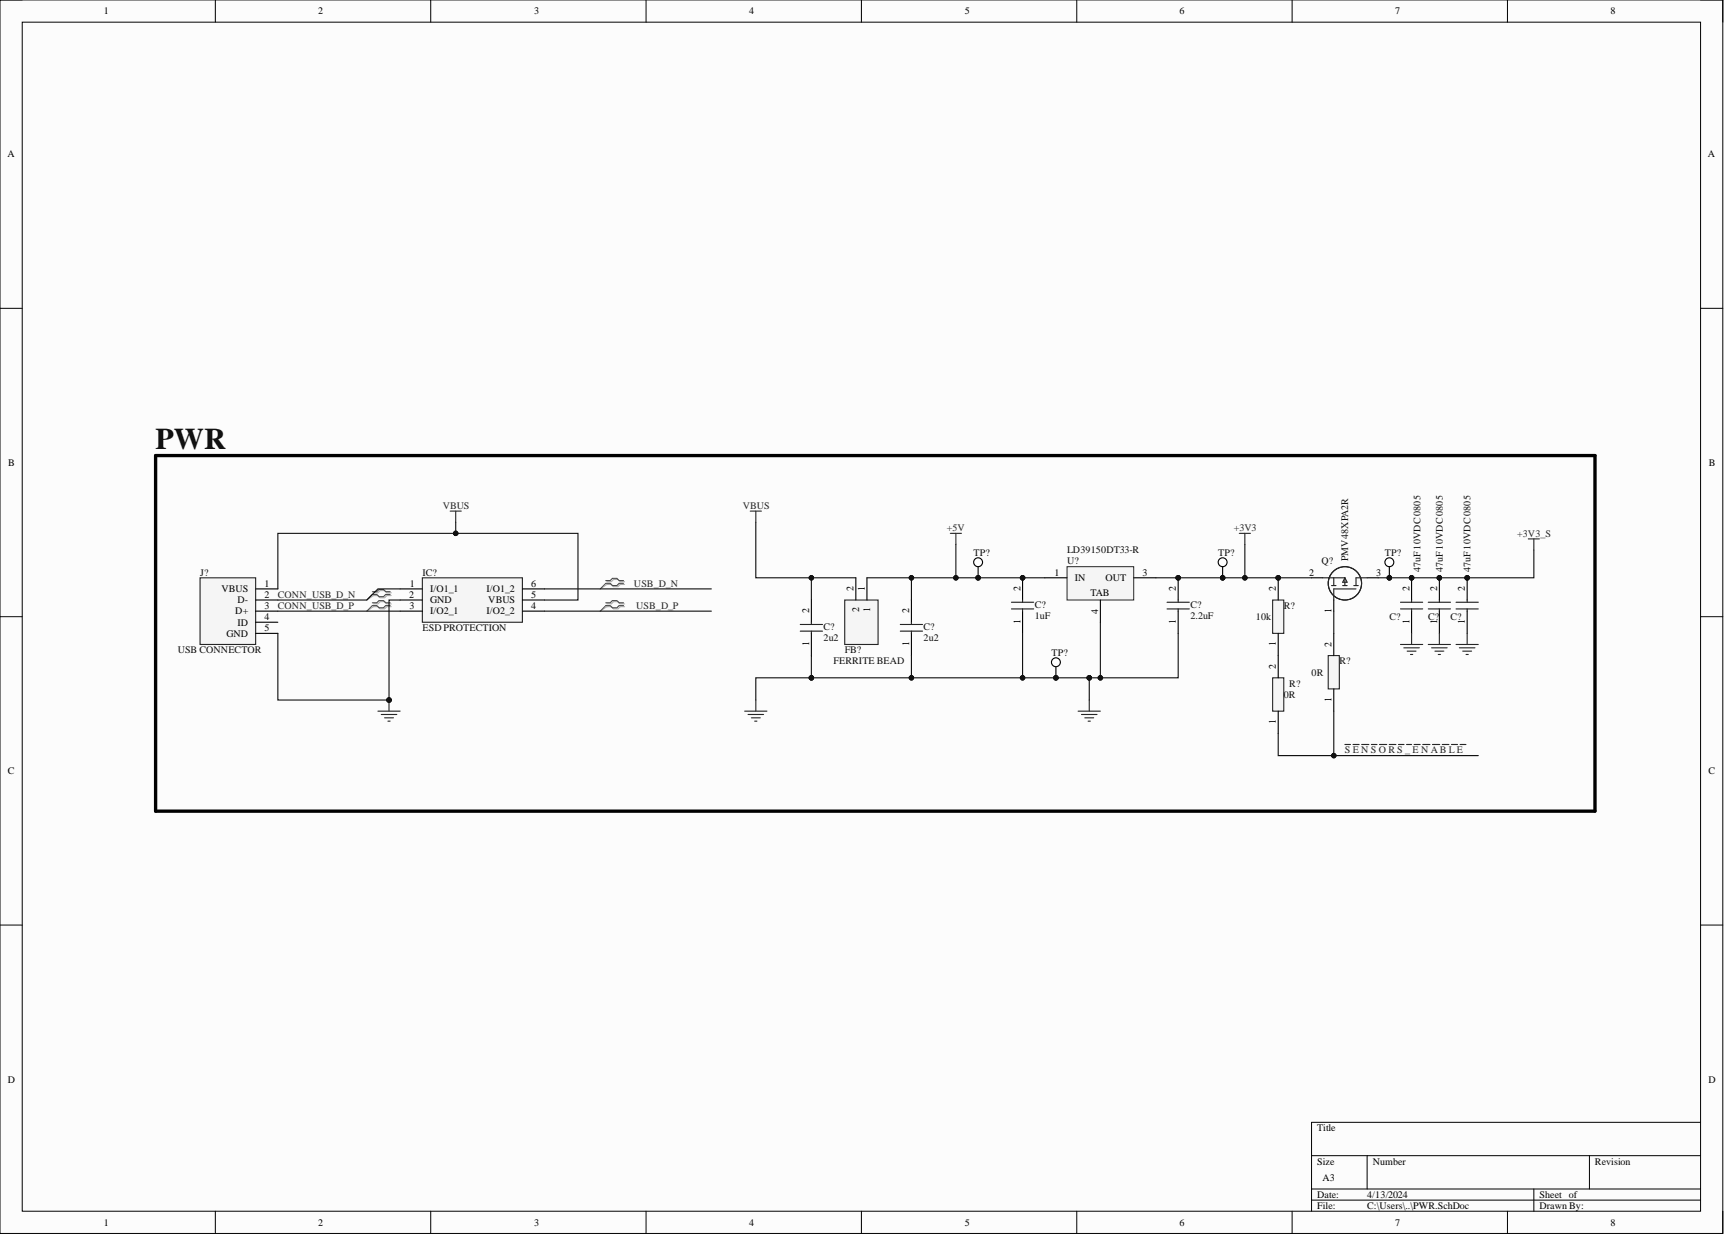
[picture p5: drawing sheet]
<svg xmlns="http://www.w3.org/2000/svg" width="393mm" height="282mm" viewBox="0 0 393 282" stroke-linecap="round" stroke-linejoin="round" font-family="sans-serif">
<path d="M0 0h393.1v281.5h-393.1z" fill-rule="evenodd" fill="#fcfcfc"/>
<path d="M0 0h393.1v281.5h-393.1z" fill="none" stroke="#000" stroke-width=".23"/>
<path d="M5.1 5.1h382.9v271.3h-382.9z" fill-rule="evenodd" fill="#fcfcfc"/>
<g fill="none" stroke="#000" stroke-width=".23">
<path d="M0 0h5.1M49.1 0v5.1M98.3 0v5.1M147.4 0v5.1M196.5 0v5.1M245.7 0v5.1M294.8 0v5.1M343.9 0v5.1M388 0h5.1v5.1M5.1 5.1h382.9v271.3h-382.9zM0 70.4h5.1M388 70.4h5.1"/>
<path d="M0 140.8h5.1M388 140.8h5.1M0 211.1h5.1M388 211.1h5.1M388 256.2h-88.8v20.2M49.1 276.4v5.1M98.3 276.4v5.1M147.4 276.4v5.1M196.5 276.4v5.1M245.7 276.4v5.1M294.8 276.4v5.1M299.2 263.8h88.8"/>
<path d="M299.2 271.4h88.8M299.2 273.9h88.8M311.9 263.8v7.6M343.9 276.4v5.1M350 271.4v5M362.6 263.8v7.6M393.1 276.4v5.1"/>
</g>
<path d="M45.6 131.9h12.7v15.2h-12.7z" fill-rule="evenodd" fill="#f5f5f5"/>
<path d="M45.6 131.9h12.7v15.2h-12.7z" fill="none" stroke="#262626" stroke-width=".25"/>
<path d="M58.3 134.4h5.1M58.3 136.9h5.1M58.3 139.5h5.1M58.3 142h5.1M58.3 144.6h5.1" fill="none" stroke="#000" stroke-width=".25"/>
<path d="M96.4 131.9h22.8v10.1h-22.8z" fill-rule="evenodd" fill="#f5f5f5"/>
<path d="M102.7 116.7h2.5M104 116.7v2.5M96.4 131.9h22.8v10.1h-22.8zM88.8 159.8v2.5M86.2 162.3h5.1M87 163.1h3.5M87.7 163.8h2.1M88.5 164.6h.5" fill="none" stroke="#262626" stroke-width=".25"/>
<path d="M91.3 134.4h5.1M91.3 136.9h5.1M91.3 139.5h5.1M119.2 134.4h5.1M119.2 136.9h5.1M119.2 139.5h5.1" fill="none" stroke="#000" stroke-width=".25"/>
<circle cx="88.8" cy="159.8" r=".51" fill="#0e0e0e"/>
<circle cx="88.8" cy="159.8" r=".51" fill="none" stroke="#0e0e0e" stroke-width=".23"/>
<path d="M85.2 135.3h1l.5-.5h1l.6 .5h1M85.2 135.9h1l.5 .5h1l.6-.5h1" fill="none" stroke="#aeaeae" stroke-width=".25"/>
<path d="M85.2 135.9l-1.5 1" fill="none" stroke="#aeaeae" stroke-width=".23"/>
<path d="M85 135h1l.5-.5h1l.5 .5h1M85 135.7h1l.5 .5h1l.5-.5h1" fill="none" stroke="#4c4c4c" stroke-width=".25"/>
<path d="M85 135.7l-1.3 1.2" fill="none" stroke="#4c4c4c" stroke-width=".23"/>
<path d="M192.7 136.9h7.6v10.2h-7.6z" fill-rule="evenodd" fill="#f5f5f5"/>
<path d="M192.7 136.9h7.6v10.2h-7.6zM216.8 121.7h2.6M218.1 121.7v2.6M282.8 121.7h2.5M284 121.7v2.6M348.7 123h2.5M350 123v2.5M248.5 159.8v2.5M246 162.3h5.1M246.7 163.1h3.6M247.5 163.8h2M248.3 164.6h.5" fill="none" stroke="#262626" stroke-width=".25"/>
<path d="M185.1 136.9v5.1M195.3 131.9v5M197.8 131.9v5M207.9 136.9v5.1M233.3 139.5v5.1M268.8 139.5v5.1M299.2 131.9h2.6M304.3 136.9v2.6M311.9 131.9h2.6M185.1 144.6v5M207.9 144.6v5" fill="none" stroke="#000" stroke-width=".25"/>
<g fill="none" stroke="#1c1c1c" stroke-width=".25">
<path d="M230.8 139h5M233.3 139v.5M266.3 139h5M266.3 137.5h5M268.8 139v.5M301.8 131.9h5.1M303.8 133.6h1M304.3 131.9v1.7M306.3 133.6h1.1M306.9 131.9v1.7M306.9 131.9l.5 1h-1.1zM308.9 133.6h1"/>
<path d="M309.4 134.4h-5.1v2.5M311.9 131.9h-2.5v1.7M182.6 144h5.1M182.6 142.5h5.1M185.1 142v.5M185.1 144v.6M205.4 144h5.1M205.4 142.5h5.1M207.9 142v.5M207.9 144v.6"/>
<circle cx="306.9" cy="133.1" r="3.8"/>
</g>
<path d="M290.4 136.9h2.5v7.7h-2.5z" fill-rule="evenodd" fill="#f5f5f5"/>
<g fill="none" stroke="#262626" stroke-width=".25">
<path d="M171.2 116.7h2.5M172.4 116.7v2.5M290.4 136.9h2.5v7.7h-2.5zM172.4 159.8v2.5M169.9 162.3h5.1M170.7 163.1h3.5M171.4 163.8h2.1M172.2 164.6h.5M306.9 169.9h1.2M308.7 169.9h1.4M310.7 169.9h1.6M312.9 169.9h1.3"/>
<path d="M314.7 169.9h1.7M317 169.9h1.5M319.1 169.9h1.2M320.9 169.9h1.2M322.6 169.9h1.4M324.6 169.9h1.7M326.8 169.9h1.7M329.1 169.9h1.5M331.2 169.9h1.4M333.1 169.9h1.4"/>
</g>
<path d="M291.6 144.6v5" fill="none" stroke="#000" stroke-width=".25"/>
<path d="M35.5 104h328.4v81.1h-328.4z" fill="none" stroke="#000" stroke-width=".76"/>
<path d="M303 149.6h2.6v7.6h-2.6z" fill-rule="evenodd" fill="#f5f5f5"/>
<path d="M303 149.6h2.6v7.6h-2.6z" fill="none" stroke="#262626" stroke-width=".25"/>
<path d="M304.3 144.6v5M304.3 157.2v5.1" fill="none" stroke="#000" stroke-width=".25"/>
<path d="M290.4 154.7h2.5v7.6h-2.5z" fill-rule="evenodd" fill="#f5f5f5"/>
<path d="M290.4 154.7h2.5v7.6h-2.5z" fill="none" stroke="#262626" stroke-width=".25"/>
<path d="M291.6 149.6v5.1M291.6 162.3v5.1" fill="none" stroke="#000" stroke-width=".25"/>
<path d="M243.5 129.3h15.2v7.6h-15.2z" fill-rule="evenodd" fill="#f5f5f5"/>
<path d="M243.5 129.3h15.2v7.6h-15.2z" fill="none" stroke="#262626" stroke-width=".23"/>
<path d="M238.4 131.9h5.1M251.1 136.9v5.1M258.7 131.9h5" fill="none" stroke="#000" stroke-width=".25"/>
<circle cx="223.2" cy="128.3" r="1.01" fill="#fefefe"/>
<circle cx="223.2" cy="128.3" r="1.01" fill="none" stroke="#000" stroke-width=".25"/>
<circle cx="240.9" cy="151.1" r="1.01" fill="#fefefe"/>
<circle cx="240.9" cy="151.1" r="1.01" fill="none" stroke="#000" stroke-width=".25"/>
<circle cx="279" cy="128.3" r="1.01" fill="#fefefe"/>
<circle cx="279" cy="128.3" r="1.01" fill="none" stroke="#000" stroke-width=".25"/>
<circle cx="317" cy="128.3" r="1.01" fill="#fefefe"/>
<g fill="none" stroke="#000" stroke-width=".25">
<path d="M322.1 139.5v5.1M328.4 139.5v5.1M334.7 139.5v5.1"/>
<circle cx="317" cy="128.3" r="1.01"/>
</g>
<path d="M85.2 137.8h1l.5-.5h1l.6 .5h1M85.2 138.5h1l.5 .5h1l.6-.5h1M138.5 132.8h1l.5-.5h1l.5 .5h1M138.5 133.4h1l.5 .5h1l.5-.5h1M138.5 137.8h1l.5-.5h1l.5 .5h1M138.5 138.5h1l.5 .5h1l.5-.5h1" fill="none" stroke="#aeaeae" stroke-width=".25"/>
<path d="M85.2 138.5l-1.5 1M138.5 133.4l-1.6 1M138.5 138.5l-1.6 1" fill="none" stroke="#aeaeae" stroke-width=".23"/>
<path d="M85 137.6h1l.5-.5h1l.5 .5h1M85 138.2h1l.5 .5h1l.5-.5h1M138.2 132.5h1l.5-.5h1l.6 .5h1M138.2 133.1h1l.5 .5h1l.6-.5h1M138.2 137.6h1l.5-.5h1l.6 .5h1M138.2 138.2h1l.5 .5h1l.6-.5h1" fill="none" stroke="#4c4c4c" stroke-width=".25"/>
<path d="M85 138.2l-1.3 1.3M138.2 133.1l-1.3 1.3M138.2 138.2l-1.3 1.3" fill="none" stroke="#4c4c4c" stroke-width=".23"/>
<g fill="none" stroke="#262626" stroke-width=".25">
<path d="M319.5 147.1h5.1M320.3 147.9h3.5M321.1 148.6h2M321.8 149.4h.5M322.1 144.6v2.5M325.9 147.1h5M326.6 147.9h3.6M327.4 148.6h2M328.2 149.4h.5M328.4 144.6v2.5M332.2 147.1h5.1M333 147.9h3.5"/>
<path d="M333.7 148.6h2.1M334.5 149.4h.5M334.7 144.6v2.5"/>
</g>
<path d="M319.5 139h5.1M319.5 137.5h5.1M322.1 139v.5M325.9 139h5M325.9 137.5h5M328.4 139v.5M332.2 139h5.1M332.2 137.5h5.1M334.7 139v.5" fill="none" stroke="#1c1c1c" stroke-width=".25"/>
<path d="M195.3 131.9h-10.2v5" fill="none" stroke="#0e0e0e" stroke-width=".25"/>
<circle cx="185.1" cy="131.9" r=".51" fill="#0e0e0e"/>
<circle cx="185.1" cy="131.9" r=".51" fill="none" stroke="#0e0e0e" stroke-width=".23"/>
<path d="M185.1 149.6v5.1" fill="none" stroke="#0e0e0e" stroke-width=".25"/>
<circle cx="185.1" cy="154.7" r=".51" fill="#0e0e0e"/>
<circle cx="185.1" cy="154.7" r=".51" fill="none" stroke="#0e0e0e" stroke-width=".23"/>
<path d="M207.9 149.6v5.1" fill="none" stroke="#0e0e0e" stroke-width=".25"/>
<circle cx="207.9" cy="154.7" r=".51" fill="#0e0e0e"/>
<circle cx="207.9" cy="154.7" r=".51" fill="none" stroke="#0e0e0e" stroke-width=".23"/>
<path d="M284 124.3v7.6" fill="none" stroke="#0e0e0e" stroke-width=".25"/>
<circle cx="284" cy="131.9" r=".51" fill="#0e0e0e"/>
<circle cx="284" cy="131.9" r=".51" fill="none" stroke="#0e0e0e" stroke-width=".23"/>
<path d="M248.5 154.7v5.1" fill="none" stroke="#0e0e0e" stroke-width=".25"/>
<circle cx="248.5" cy="154.7" r=".51" fill="#0e0e0e"/>
<circle cx="248.5" cy="154.7" r=".51" fill="none" stroke="#0e0e0e" stroke-width=".23"/>
<path d="M185.1 154.7h-12.7v5.1" fill="none" stroke="#0e0e0e" stroke-width=".25"/>
<circle cx="185.1" cy="154.7" r=".51" fill="#0e0e0e"/>
<circle cx="185.1" cy="154.7" r=".51" fill="none" stroke="#0e0e0e" stroke-width=".23"/>
<path d="M172.4 119.2v12.7h12.7" fill="none" stroke="#0e0e0e" stroke-width=".25"/>
<circle cx="185.1" cy="131.9" r=".51" fill="#0e0e0e"/>
<circle cx="185.1" cy="131.9" r=".51" fill="none" stroke="#0e0e0e" stroke-width=".23"/>
<path d="M197.8 131.9h10.1v5" fill="none" stroke="#0e0e0e" stroke-width=".25"/>
<circle cx="207.9" cy="131.9" r=".51" fill="#0e0e0e"/>
<circle cx="207.9" cy="131.9" r=".51" fill="none" stroke="#0e0e0e" stroke-width=".23"/>
<path d="M218.1 124.3v7.6" fill="none" stroke="#0e0e0e" stroke-width=".25"/>
<circle cx="218.1" cy="131.9" r=".51" fill="#0e0e0e"/>
<circle cx="218.1" cy="131.9" r=".51" fill="none" stroke="#0e0e0e" stroke-width=".23"/>
<path d="M233.3 144.6v10.1" fill="none" stroke="#0e0e0e" stroke-width=".25"/>
<circle cx="233.3" cy="154.7" r=".51" fill="#0e0e0e"/>
<circle cx="233.3" cy="154.7" r=".51" fill="none" stroke="#0e0e0e" stroke-width=".23"/>
<path d="M251.1 142v12.7" fill="none" stroke="#0e0e0e" stroke-width=".25"/>
<circle cx="251.1" cy="154.7" r=".51" fill="#0e0e0e"/>
<circle cx="251.1" cy="154.7" r=".51" fill="none" stroke="#0e0e0e" stroke-width=".23"/>
<path d="M104 119.2v2.5h-40.6v12.7" fill="none" stroke="#0e0e0e" stroke-width=".25"/>
<circle cx="104" cy="121.7" r=".51" fill="#0e0e0e"/>
<circle cx="104" cy="121.7" r=".51" fill="none" stroke="#0e0e0e" stroke-width=".23"/>
<path d="M91.3 136.9h-2.5v22.9" fill="none" stroke="#0e0e0e" stroke-width=".25"/>
<circle cx="88.8" cy="159.8" r=".51" fill="#0e0e0e"/>
<circle cx="88.8" cy="159.8" r=".51" fill="none" stroke="#0e0e0e" stroke-width=".23"/>
<path d="M63.4 139.5h27.9M104 121.7h27.9v15.2h-7.6" fill="none" stroke="#0e0e0e" stroke-width=".25"/>
<circle cx="104" cy="121.7" r=".51" fill="#0e0e0e"/>
<circle cx="104" cy="121.7" r=".51" fill="none" stroke="#0e0e0e" stroke-width=".23"/>
<path d="M63.4 144.6v15.2h25.4" fill="none" stroke="#0e0e0e" stroke-width=".25"/>
<circle cx="88.8" cy="159.8" r=".51" fill="#0e0e0e"/>
<circle cx="88.8" cy="159.8" r=".51" fill="none" stroke="#0e0e0e" stroke-width=".23"/>
<path d="M304.3 162.3v10.2" fill="none" stroke="#0e0e0e" stroke-width=".25"/>
<circle cx="304.3" cy="172.5" r=".51" fill="#0e0e0e"/>
<circle cx="304.3" cy="172.5" r=".51" fill="none" stroke="#0e0e0e" stroke-width=".23"/>
<path d="M91.3 134.4h-5.1l-2.5 2.5h-20.3M124.3 134.4h38M124.3 139.5h38M304.3 139.5v5.1M350 125.5v6.4h-35.5M185.1 154.7h63.4" fill="none" stroke="#0e0e0e" stroke-width=".25"/>
<circle cx="248.5" cy="154.7" r=".51" fill="#0e0e0e"/>
<circle cx="248.5" cy="154.7" r=".51" fill="none" stroke="#0e0e0e" stroke-width=".23"/>
<circle cx="233.3" cy="154.7" r=".51" fill="#0e0e0e"/>
<circle cx="233.3" cy="154.7" r=".51" fill="none" stroke="#0e0e0e" stroke-width=".23"/>
<circle cx="207.9" cy="154.7" r=".51" fill="#0e0e0e"/>
<circle cx="207.9" cy="154.7" r=".51" fill="none" stroke="#0e0e0e" stroke-width=".23"/>
<circle cx="185.1" cy="154.7" r=".51" fill="#0e0e0e"/>
<circle cx="185.1" cy="154.7" r=".51" fill="none" stroke="#0e0e0e" stroke-width=".23"/>
<path d="M207.9 131.9h30.5" fill="none" stroke="#0e0e0e" stroke-width=".25"/>
<circle cx="207.9" cy="131.9" r=".51" fill="#0e0e0e"/>
<circle cx="207.9" cy="131.9" r=".51" fill="none" stroke="#0e0e0e" stroke-width=".23"/>
<circle cx="218.1" cy="131.9" r=".51" fill="#0e0e0e"/>
<circle cx="218.1" cy="131.9" r=".51" fill="none" stroke="#0e0e0e" stroke-width=".23"/>
<path d="M268.8 144.6v10.1h-20.3" fill="none" stroke="#0e0e0e" stroke-width=".25"/>
<circle cx="248.5" cy="154.7" r=".51" fill="#0e0e0e"/>
<circle cx="248.5" cy="154.7" r=".51" fill="none" stroke="#0e0e0e" stroke-width=".23"/>
<circle cx="251.1" cy="154.7" r=".51" fill="#0e0e0e"/>
<circle cx="251.1" cy="154.7" r=".51" fill="none" stroke="#0e0e0e" stroke-width=".23"/>
<path d="M263.7 131.9h35.5" fill="none" stroke="#0e0e0e" stroke-width=".25"/>
<circle cx="284" cy="131.9" r=".51" fill="#0e0e0e"/>
<circle cx="284" cy="131.9" r=".51" fill="none" stroke="#0e0e0e" stroke-width=".23"/>
<path d="M291.6 167.4v5.1h45.7" fill="none" stroke="#0e0e0e" stroke-width=".25"/>
<circle cx="304.3" cy="172.5" r=".51" fill="#0e0e0e"/>
<circle cx="304.3" cy="172.5" r=".51" fill="none" stroke="#0e0e0e" stroke-width=".23"/>
<text font-size="6.8" fill="#0e0e0e" x="35.5" y="102.5">PWR</text>
<g font-size="6" fill="#0e0e0e">
<text x="232.8" y="135.4">PIC?02</text>
<text x="268.5" y="135.4">PIC?02</text>
<text x="291" y="135.4">PIR?02</text>
<text x="321.7" y="135.4">PIC?02</text>
<text x="328.1" y="135.4">PIC?02</text>
<text x="334.4" y="135.4">PIC?02</text>
</g>
<g font-size="3.5" fill="#0e0e0e">
<text x="222.6" y="131.2">PITP?01</text>
<text x="278.3" y="131.2">PITP?01</text>
<text x="316.4" y="131.2">PITP?01</text>
<text x="240.2" y="154.1">PITP?01</text>
</g>
<g font-size="2.3">
<text x="23.7" y="3.3">1</text>
<text x="72.6" y="3.3">2</text>
<text x="121.9" y="3.3">3</text>
<text x="170.9" y="3.3">4</text>
<text x="220.1" y="3.3">5</text>
<text x="269.1" y="3.3">6</text>
<text x="318.3" y="3.3">7</text>
<text x="367.5" y="3.3">8</text>
<text x="1.7" y="35.9">A</text>
<text x="389.7" y="35.9">A</text>
<text x="1.9" y="106.3">B</text>
<text x="389.9" y="106.3">B</text>
<text x="240.6" y="131.4">1</text>
<text x="260.7" y="131.4">3</text>
<text x="298.7" y="131.4">2</text>
<text x="314" y="131.4">3</text>
<text x="50.6" y="135.2">VBUS</text>
<text x="54.2" y="137.7">D-</text>
<text x="60.4" y="133.9">1</text>
<text x="60.4" y="136.4">2</text>
<text x="93.3" y="136.4">2</text>
<text x="93.5" y="133.9">1</text>
<text x="98.1" y="135.2">I/O1_1</text>
<text x="98.1" y="137.7">GND</text>
<text x="111" y="135.2">I/O1_2</text>
<text x="111.4" y="137.7">VBUS</text>
<text x="121.2" y="133.9">6</text>
<text x="121.2" y="136.4">5</text>
<text x="194.8" y="134.9" transform="rotate(-90 194.8 134.9)">2</text>
<text x="197.3" y="134.9" transform="rotate(-90 197.3 134.9)">1</text>
<text x="232.8" y="134.9" transform="rotate(-90 232.8 134.9)">2</text>
<text x="245.2" y="132.6">IN</text>
<text x="248.8" y="135.9">TAB</text>
<text x="252.2" y="132.6">OUT</text>
<text x="268.3" y="134.9" transform="rotate(-90 268.3 134.9)">2</text>
<text x="291.1" y="134.9" transform="rotate(-90 291.1 134.9)">2</text>
<text x="321.6" y="134.9" transform="rotate(-90 321.6 134.9)">2</text>
<text x="327.9" y="134.9" transform="rotate(-90 327.9 134.9)">2</text>
<text x="334.2" y="134.9" transform="rotate(-90 334.2 134.9)">2</text>
<text x="53.7" y="140.2">D+</text>
<text x="54.2" y="142.8">ID</text>
<text x="60.4" y="139">3</text>
<text x="60.4" y="141.5">4</text>
<text x="93.4" y="139">3</text>
<text x="98.1" y="140.2">I/O2_1</text>
<text x="111" y="140.2">I/O2_2</text>
<text x="121.2" y="139">4</text>
<text x="184.6" y="140" transform="rotate(-90 184.6 140)">2</text>
<text x="196" y="139.7" transform="rotate(-90 196 139.7)">2</text>
<text x="198.6" y="139.6" transform="rotate(-90 198.6 139.6)">1</text>
<text x="207.4" y="140" transform="rotate(-90 207.4 140)">2</text>
<text x="232.8" y="142.4" transform="rotate(-90 232.8 142.4)">1</text>
<text x="250.6" y="140.1" transform="rotate(-90 250.6 140.1)">4</text>
<text x="268.3" y="142.4" transform="rotate(-90 268.3 142.4)">1</text>
<text x="303.8" y="139.8" transform="rotate(-90 303.8 139.8)">1</text>
<text x="321.6" y="142.4" transform="rotate(-90 321.6 142.4)">1</text>
<text x="327.9" y="142.4" transform="rotate(-90 327.9 142.4)">1</text>
<text x="334.2" y="142.4" transform="rotate(-90 334.2 142.4)">1</text>
<text x="51.6" y="145.3">GND</text>
<text x="60.4" y="144">5</text>
<text x="184.6" y="147.4" transform="rotate(-90 184.6 147.4)">1</text>
<text x="207.4" y="147.4" transform="rotate(-90 207.4 147.4)">1</text>
<text x="291.1" y="147.4" transform="rotate(-90 291.1 147.4)">1</text>
<text x="303.8" y="147.6" transform="rotate(-90 303.8 147.6)">2</text>
<text x="291.1" y="152.7" transform="rotate(-90 291.1 152.7)">2</text>
<text x="303.8" y="160.1" transform="rotate(-90 303.8 160.1)">1</text>
<text x="291.1" y="165.2" transform="rotate(-90 291.1 165.2)">1</text>
<text x="1.8" y="176.7">C</text>
<text x="389.8" y="176.7">C</text>
<text x="1.8" y="247.1">D</text>
<text x="389.8" y="247.1">D</text>
<text x="300.5" y="258.2">Title</text>
<text x="300.5" y="265.8">Size</text>
<text x="301.8" y="269.6">A3</text>
<text x="313.2" y="265.8">Number</text>
<text x="363.9" y="265.8">Revision</text>
<text x="300.5" y="273.4">Date:</text>
<text x="300.5" y="275.9">File:</text>
<text x="311.9" y="273.4">4/13/2024</text>
<text x="311.9" y="275.9">C:\Users\..\PWR.SchDoc</text>
<text x="351.2" y="273.4">Sheet of</text>
<text x="351.2" y="275.9">Drawn By:</text>
<text x="23.7" y="279.7">1</text>
<text x="72.6" y="279.7">2</text>
<text x="121.9" y="279.7">3</text>
<text x="170.9" y="279.7">4</text>
<text x="220.1" y="279.7">5</text>
<text x="269.1" y="279.7">6</text>
<text x="318.3" y="279.7">7</text>
<text x="367.5" y="279.7">8</text>
</g>
<g font-size="2.3" fill="#262626">
<text x="101" y="116.1">VBUS</text>
<text x="169.5" y="116.1">VBUS</text>
<text x="216.1" y="121.2">+5V</text>
<text x="281.5" y="121.2">+3V3</text>
<text x="346.2" y="122.5">+3V3_S</text>
<text x="63.4" y="136.4">CONN_USB_D_N</text>
<text x="144.6" y="133.9">USB_D_N</text>
<text x="63.4" y="139">CONN_USB_D_P</text>
<text x="145.1" y="139">USB_D_P</text>
<text x="306.9" y="171.9">S E N S O R S _ E N A B LE</text>
</g>
<g font-size="2.3" fill="#0e0e0e">
<text x="45.6" y="131.4">J?</text>
<text x="96.4" y="131.4">IC?</text>
<text x="222.2" y="126.8">TP?</text>
<text x="243.5" y="128.8">U?</text>
<text x="243.5" y="126.3">LD39150DT33-R</text>
<text x="277.9" y="126.8">TP?</text>
<text x="301.5" y="128.8">Q?</text>
<text x="307.6" y="128.1" transform="rotate(-90 307.6 128.1)">PMV48XPA2R</text>
<text x="316" y="126.8">TP?</text>
<text x="324.1" y="130.6" transform="rotate(-90 324.1 130.6)">47uF10VDC 0805</text>
<text x="329.2" y="130.6" transform="rotate(-90 329.2 130.6)">47uF10VDC 0805</text>
<text x="335.5" y="130.6" transform="rotate(-90 335.5 130.6)">47uF10VDC 0805</text>
<text x="187.9" y="143.8">C?</text>
<text x="210.7" y="143.8">C?</text>
<text x="236.1" y="138.7">C?</text>
<text x="236.1" y="141.3">1uF</text>
<text x="271.6" y="138.7">C?</text>
<text x="271.6" y="141.3">2.2uF</text>
<text x="286.6" y="141.5">10k</text>
<text x="292.9" y="139">R?</text>
<text x="317" y="141.5">C?</text>
<text x="325.9" y="141.5">C?</text>
<text x="330.9" y="141.5">C?</text>
<text x="40.6" y="149.1">USB CONNECTOR</text>
<text x="96.4" y="144">ESD PROTECTION</text>
<text x="187.9" y="146.3">2u2</text>
<text x="192.7" y="149.1">FB?</text>
<text x="210.7" y="146.3">2u2</text>
<text x="239.9" y="149.6">TP?</text>
<text x="190.2" y="151.7">FERRITE BEAD</text>
<text x="299.2" y="154.2">0R</text>
<text x="305.6" y="151.7">R?</text>
<text x="292.9" y="159.3">0R</text>
<text x="294.2" y="156.7">R?</text>
</g>
</svg>
